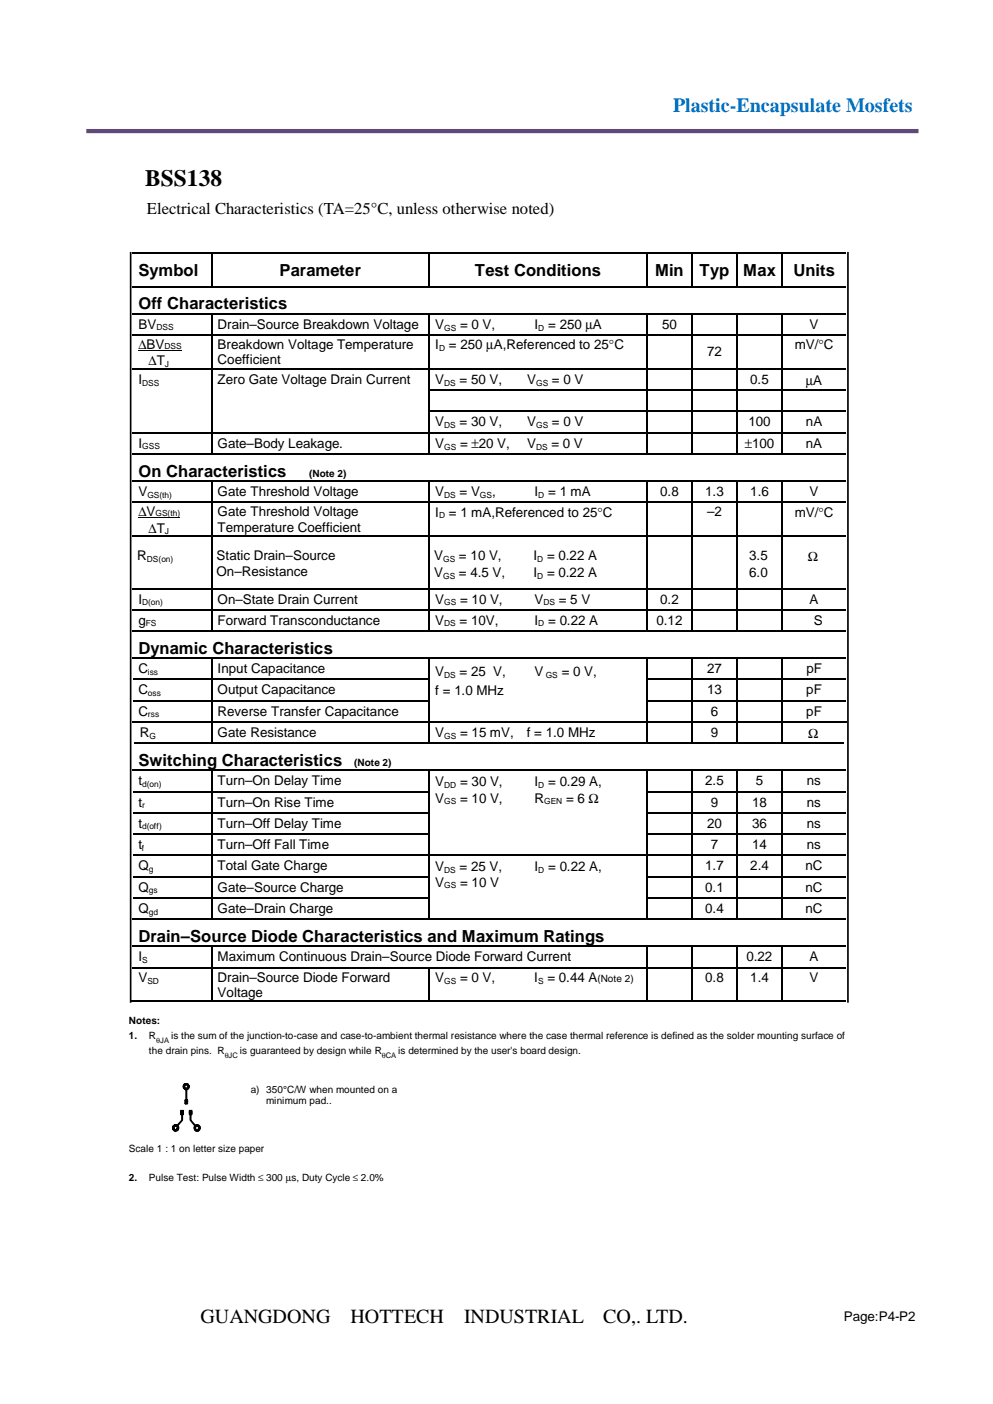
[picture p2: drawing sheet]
<svg xmlns="http://www.w3.org/2000/svg" width="210mm" height="297mm" viewBox="0 0 210 297" stroke-linecap="round" stroke-linejoin="round" font-family="sans-serif">
<path d="M18.2 27.7h176.1" fill="none" stroke="#5f497a" stroke-width=".89" stroke-linecap="butt"/>
<g fill="none" stroke="#000" stroke-width=".25">
<path d="M28 53.5h16.6M44.8 53.6v6.9M44.9 53.5h45.7M90.8 53.6v6.9M90.9 53.5h45.8M136.8 53.6v6.9M137 53.5h9.2M146.4 53.6v6.9M146.5 53.5h9.2M155.9 53.6v6.9M156 53.5h9.3M165.4 53.6v6.9"/>
<path d="M165.5 53.5h13.3M28 60.6h16.6M28 66.4h16.6M28 70.9h16.6M28 78.1h16.6M44.8 66.5v4.2M44.8 71v6.9M44.8 78.2v4.2M44.9 60.6h45.7M44.9 66.4h45.7M44.9 70.9h45.7M44.9 78.1h45.7"/>
<path d="M90.8 66.5v4.2M90.8 71v6.9M90.8 78.2v4.2M90.9 60.6h45.8M90.9 66.4h45.8M90.9 70.9h45.8M90.9 78.1h45.8M136.8 66.5v4.2M136.8 71v6.9M136.8 78.2v4.2M137 60.6h9.2M137 66.4h9.2"/>
<path d="M137 70.9h9.2M137 78.1h9.2M146.4 66.5v4.2M146.4 71v6.9M146.4 78.2v4.2M146.5 60.6h9.2M146.5 66.4h9.2M146.5 70.9h9.2M146.5 78.1h9.2M155.9 66.5v4.2M155.9 71v6.9M155.9 78.2v4.2"/>
<path d="M156 60.6h9.3M156 66.4h9.3M156 70.9h9.3M156 78.1h9.3M165.4 66.5v4.2M165.4 71v6.9M165.4 78.2v4.2M165.5 60.6h13.3M165.5 66.4h13.3M165.5 70.9h13.3M165.5 78.1h13.3M28 91.5h16.6"/>
<path d="M28 96.1h16.6M44.8 82.7v4.2M44.8 87.2v4.2M44.8 91.6v4.3M44.9 91.5h45.7M44.9 96.1h45.7M90.8 82.7v4.2M90.8 87.2v4.2M90.8 91.6v4.3M90.9 82.5h45.8M90.9 87h45.8M90.9 91.5h45.8"/>
<path d="M90.9 96.1h45.8M136.8 82.7v4.2M136.8 87.2v4.2M136.8 91.6v4.3M137 82.5h9.2M137 87h9.2M137 91.5h9.2M137 96.1h9.2M146.4 82.7v4.2M146.4 87.2v4.2M146.4 91.6v4.3M146.5 82.5h9.2"/>
<path d="M146.5 87h9.2M146.5 91.5h9.2M146.5 96.1h9.2M155.9 82.7v4.2M155.9 87.2v4.2M155.9 91.6v4.3M156 82.5h9.3M156 87h9.3M156 91.5h9.3M156 96.1h9.3M165.4 82.7v4.2M165.4 87.2v4.2"/>
<path d="M165.4 91.6v4.3M165.5 82.5h13.3M165.5 87h13.3M165.5 91.5h13.3M165.5 96.1h13.3M28 101.8h16.6M28 106.3h16.6M28 113.4h16.6M44.8 101.9v4.2M44.8 106.4v6.9M44.8 113.6v10.8M44.9 101.8h45.7"/>
<path d="M44.9 106.3h45.7M44.9 113.4h45.7M90.8 101.9v4.2M90.8 106.4v6.9M90.8 113.6v10.8M90.9 101.8h45.8M90.9 106.3h45.8M90.9 113.4h45.8M136.8 101.9v4.2M136.8 106.4v6.9M136.8 113.6v10.8M137 101.8h9.2"/>
<path d="M137 106.3h9.2M137 113.4h9.2M146.4 101.9v4.2M146.4 106.4v6.9M146.4 113.6v10.8M146.5 101.8h9.2M146.5 106.3h9.2M146.5 113.4h9.2M155.9 101.9v4.2M155.9 106.4v6.9M155.9 113.6v10.8M156 101.8h9.3"/>
<path d="M156 106.3h9.3M156 113.4h9.3M165.4 101.9v4.2M165.4 106.4v6.9M165.4 113.6v10.8M165.5 101.8h13.3M165.5 106.3h13.3M165.5 113.4h13.3M28 124.5h16.6M28 129h16.6M28 133.5h16.6M28.4 139.2h16.2"/>
<path d="M44.8 124.6v4.3M44.8 129.1v4.3M44.8 139.4v4.2M44.9 124.5h45.7M44.9 129h45.7M44.9 133.5h45.7M44.9 139.2h45.7M90.8 124.6v4.3M90.8 129.1v4.3M90.8 139.4v4.2M90.9 124.5h45.8M90.9 129h45.8"/>
<path d="M90.9 133.5h45.8M90.9 139.2h45.8M136.8 124.6v4.3M136.8 129.1v4.3M136.8 139.4v4.2M137 124.5h9.2M137 129h9.2M137 133.5h9.2M137 139.2h9.2M146.4 124.6v4.3M146.4 129.1v4.3M146.4 139.4v4.2"/>
<path d="M146.5 124.5h9.2M146.5 129h9.2M146.5 133.5h9.2M146.5 139.2h9.2M155.9 124.6v4.3M155.9 129.1v4.3M155.9 139.4v4.2M156 124.5h9.3M156 129h9.3M156 133.5h9.3M156 139.2h9.3M165.4 124.6v4.3"/>
<path d="M165.4 129.1v4.3M165.4 139.4v4.2M165.5 124.5h13.3M165.5 129h13.3M165.5 133.5h13.3M165.5 139.2h13.3M28.1 143.7h16.5M28.1 148.2h16.5M28.3 157.2h16.3M28.6 152.7h16M44.8 143.8v4.3M44.8 148.3v4.3"/>
<path d="M44.8 152.9v4.2M44.9 143.7h45.7M44.9 148.2h45.7M44.9 152.7h45.7M44.9 157.2h45.7M90.8 143.8v4.3M90.8 148.3v4.3M90.8 152.9v4.2M90.9 152.7h45.8M90.9 157.2h45.8M136.8 143.8v4.3M136.8 148.3v4.3"/>
<path d="M136.8 152.9v4.2M137 143.7h9.2M137 148.2h9.2M137 152.7h9.2M137 157.2h9.2M146.4 143.8v4.3M146.4 148.3v4.3M146.4 152.9v4.2M146.5 143.7h9.2M146.5 148.2h9.2M146.5 152.7h9.2M146.5 157.2h9.2"/>
<path d="M155.9 143.8v4.3M155.9 148.3v4.3M155.9 152.9v4.2M156 143.7h9.3M156 148.2h9.3M156 152.7h9.3M156 157.2h9.3M165.4 143.8v4.3M165.4 148.3v4.3M165.4 152.9v4.2M165.5 143.7h13.3M165.5 148.2h13.3"/>
<path d="M165.5 152.7h12.9M165.5 157.2h12.9M28.1 167.5h16.5M28.1 171.9h16.5M28.1 176.4h16.5M28.4 162.9h16.2M44.8 163.1v4.2M44.8 167.6v4.2M44.8 172.1v4.2M44.8 176.6v4.2M44.9 162.9h45.7M44.9 167.5h45.7"/>
<path d="M44.9 171.9h45.7M44.9 176.4h45.7M90.8 163.1v4.2M90.8 167.6v4.2M90.8 172.1v4.2M90.8 176.6v4.2M90.9 162.9h45.8M136.8 163.1v4.2M136.8 167.6v4.2M136.8 172.1v4.2M136.8 176.6v4.2M137 162.9h9.2"/>
<path d="M137 167.5h9.2M137 171.9h9.2M137 176.4h9.2M146.4 163.1v4.2M146.4 167.6v4.2M146.4 172.1v4.2M146.4 176.6v4.2M146.5 162.9h9.2M146.5 167.5h9.2M146.5 171.9h9.2M146.5 176.4h9.2M155.9 163.1v4.2"/>
<path d="M155.9 167.6v4.2M155.9 172.1v4.2M155.9 176.6v4.2M156 162.9h9.3M156 167.5h9.3M156 171.9h9.3M156 176.4h9.3M165.4 163.1v4.2M165.4 167.6v4.2M165.4 172.1v4.2M165.4 176.6v4.2M165.5 162.9h13.3"/>
<path d="M165.5 167.5h13.3M165.5 171.9h13.3M165.5 176.4h13.3M28.1 180.9h16.5M28.1 185.5h16.5M28.1 189.9h16.5M28.4 194.4h16.2M44.8 181.1v4.2M44.8 185.6v4.2M44.8 190.1v4.2M44.9 180.9h45.7M44.9 185.5h45.7"/>
<path d="M44.9 189.9h45.7M44.9 194.4h45.7M90.8 181.1v4.2M90.8 185.6v4.2M90.8 190.1v4.2M90.9 180.9h45.8M90.9 194.4h45.8M136.8 181.1v4.2M136.8 185.6v4.2M136.8 190.1v4.2M137 180.9h9.2M137 185.5h9.2"/>
<path d="M137 189.9h9.2M137 194.4h9.2M146.4 181.1v4.2M146.4 185.6v4.2M146.4 190.1v4.2M146.5 180.9h9.2M146.5 185.5h9.2M146.5 189.9h9.2M146.5 194.4h9.2M155.9 181.1v4.2M155.9 185.6v4.2M155.9 190.1v4.2"/>
<path d="M156 180.9h9.3M156 185.5h9.3M156 189.9h9.3M156 194.4h9.3M165.4 181.1v4.2M165.4 185.6v4.2M165.4 190.1v4.2M165.5 180.9h13.3M165.5 185.5h13.3M165.5 189.9h13.3M165.5 194.4h13.3M27.7 211.8h16.9"/>
<path d="M28 200.2h16.6M28 204.7h16.6M44.8 200.3v4.2M44.8 204.8v6.9M44.9 200.2h91.8M44.9 204.7h45.7M44.9 211.8h45.7M90.8 204.8v6.9M90.9 204.7h45.8M90.9 211.8h45.8M136.8 200.3v4.2M136.8 204.8v6.9"/>
<path d="M137 200.2h9.2M137 204.7h9.2M137 211.8h9.2M146.4 200.3v4.2M146.4 204.8v6.9M146.5 200.2h9.2M146.5 204.7h9.2M146.5 211.8h9.2M155.9 200.3v4.2M155.9 204.8v6.9M156 200.2h9.3M156 204.7h9.3"/>
<path d="M156 211.8h9.3M165.4 200.3v4.2M165.4 204.8v6.9M165.5 200.2h13.3M165.5 204.7h13.3M165.5 211.8h13.4"/>
</g>
<g fill="#000">
<path d="M44.6 53.4h.3v.2h-.3zM90.6 53.4h.3v.2h-.3zM136.7 53.4h.3v.2h-.3zM146.2 53.4h.3v.2h-.3zM155.7 53.4h.3v.2h-.3zM165.3 53.4h.2v.2h-.2zM44.6 60.5h.3v.2h-.3zM44.6 66.3h.3v.2h-.3zM44.6 70.7h.3v.3h-.3zM44.6 77.9h.3v.3h-.3zM90.6 60.5h.3v.2h-.3zM90.6 66.3h.3v.2h-.3z"/>
<path d="M90.6 70.7h.3v.3h-.3zM90.6 77.9h.3v.3h-.3zM136.7 60.5h.3v.2h-.3zM136.7 66.3h.3v.2h-.3zM136.7 70.7h.3v.3h-.3zM136.7 77.9h.3v.3h-.3zM146.2 60.5h.3v.2h-.3zM146.2 66.3h.3v.2h-.3zM146.2 70.7h.3v.3h-.3zM146.2 77.9h.3v.3h-.3zM155.7 60.5h.3v.2h-.3zM155.7 66.3h.3v.2h-.3z"/>
<path d="M155.7 70.7h.3v.3h-.3zM155.7 77.9h.3v.3h-.3zM165.3 60.5h.2v.2h-.2zM165.3 66.3h.2v.2h-.2zM165.3 70.7h.2v.3h-.2zM165.3 77.9h.2v.3h-.2zM44.6 82.4h.3v.3h-.3zM44.6 86.9h.3v.3h-.3zM44.6 91.4h.3v.2h-.3zM44.6 95.9h.3v.3h-.3zM90.6 82.4h.3v.3h-.3zM90.6 86.9h.3v.3h-.3z"/>
<path d="M90.6 91.4h.3v.2h-.3zM90.6 95.9h.3v.3h-.3zM136.7 82.4h.3v.3h-.3zM136.7 86.9h.3v.3h-.3zM136.7 91.4h.3v.2h-.3zM136.7 95.9h.3v.3h-.3zM146.2 82.4h.3v.3h-.3zM146.2 86.9h.3v.3h-.3zM146.2 91.4h.3v.2h-.3zM146.2 95.9h.3v.3h-.3zM155.7 82.4h.3v.3h-.3zM155.7 86.9h.3v.3h-.3z"/>
<path d="M155.7 91.4h.3v.2h-.3zM155.7 95.9h.3v.3h-.3zM165.3 82.4h.2v.3h-.2zM165.3 86.9h.2v.3h-.2zM165.3 91.4h.2v.2h-.2zM165.3 95.9h.2v.3h-.2zM44.6 101.6h.3v.3h-.3zM44.6 106.1h.3v.3h-.3zM44.6 113.3h.3v.3h-.3zM90.6 101.6h.3v.3h-.3zM90.6 106.1h.3v.3h-.3zM90.6 113.3h.3v.3h-.3z"/>
<path d="M136.7 101.6h.3v.3h-.3zM136.7 106.1h.3v.3h-.3zM136.7 113.3h.3v.3h-.3zM146.2 101.6h.3v.3h-.3zM146.2 106.1h.3v.3h-.3zM146.2 113.3h.3v.3h-.3zM155.7 101.6h.3v.3h-.3zM155.7 106.1h.3v.3h-.3zM155.7 113.3h.3v.3h-.3zM165.3 101.6h.2v.3h-.2zM165.3 106.1h.2v.3h-.2zM165.3 113.3h.2v.3h-.2z"/>
<path d="M28 139.1h.1v.3h-.1zM28.1 139.1h.3v.3h-.3zM44.6 124.4h.3v.2h-.3zM44.6 128.9h.3v.2h-.3zM44.6 133.4h.3v.2h-.3zM44.6 139.1h.3v.3h-.3zM90.6 124.4h.3v.2h-.3zM90.6 128.9h.3v.2h-.3zM90.6 133.4h.3v.2h-.3zM90.6 139.1h.3v.3h-.3zM136.7 124.4h.3v.2h-.3zM136.7 128.9h.3v.2h-.3z"/>
<path d="M136.7 133.4h.3v.2h-.3zM136.7 139.1h.3v.3h-.3zM146.2 124.4h.3v.2h-.3zM146.2 128.9h.3v.2h-.3zM146.2 133.4h.3v.2h-.3zM146.2 139.1h.3v.3h-.3zM155.7 124.4h.3v.2h-.3zM155.7 128.9h.3v.2h-.3zM155.7 133.4h.3v.2h-.3zM155.7 139.1h.3v.3h-.3zM165.3 124.4h.2v.2h-.2zM165.3 128.9h.2v.2h-.2z"/>
<path d="M165.3 133.4h.2v.2h-.2zM165.3 139.1h.2v.3h-.2zM28.1 152.6h.2v.3h-.2zM28.3 152.6h.3v.3h-.3zM44.6 143.6h.3v.2h-.3zM44.6 148.1h.3v.2h-.3zM44.6 152.6h.3v.3h-.3zM44.6 157.1h.3v.2h-.3zM90.6 143.6h.3v.2h-.3zM90.6 148.1h.3v.2h-.3zM90.6 152.6h.3v.3h-.3zM90.6 157.1h.3v.2h-.3z"/>
<path d="M136.7 143.6h.3v.2h-.3zM136.7 148.1h.3v.2h-.3zM136.7 152.6h.3v.3h-.3zM136.7 157.1h.3v.2h-.3zM146.2 143.6h.3v.2h-.3zM146.2 148.1h.3v.2h-.3zM146.2 152.6h.3v.3h-.3zM146.2 157.1h.3v.2h-.3zM155.7 143.6h.3v.2h-.3zM155.7 148.1h.3v.2h-.3zM155.7 152.6h.3v.3h-.3zM155.7 157.1h.3v.2h-.3z"/>
<path d="M165.3 143.6h.2v.2h-.2zM165.3 148.1h.2v.2h-.2zM165.3 152.6h.2v.3h-.2zM165.3 157.1h.2v.2h-.2zM178.4 152.6h.3v.3h-.3zM178.7 152.6h.2v.3h-.2zM28 162.8h.1v.3h-.1zM28.1 162.8h.3v.3h-.3zM44.6 162.8h.3v.3h-.3zM44.6 167.3h.3v.3h-.3zM44.6 171.8h.3v.3h-.3zM44.6 176.3h.3v.3h-.3z"/>
<path d="M90.6 162.8h.3v.3h-.3zM90.6 167.3h.3v.3h-.3zM90.6 171.8h.3v.3h-.3zM90.6 176.3h.3v.3h-.3zM136.7 162.8h.3v.3h-.3zM136.7 167.3h.3v.3h-.3zM136.7 171.8h.3v.3h-.3zM136.7 176.3h.3v.3h-.3zM146.2 162.8h.3v.3h-.3zM146.2 167.3h.3v.3h-.3zM146.2 171.8h.3v.3h-.3zM146.2 176.3h.3v.3h-.3z"/>
<path d="M155.7 162.8h.3v.3h-.3zM155.7 167.3h.3v.3h-.3zM155.7 171.8h.3v.3h-.3zM155.7 176.3h.3v.3h-.3zM165.3 162.8h.2v.3h-.2zM165.3 167.3h.2v.3h-.2zM165.3 171.8h.2v.3h-.2zM165.3 176.3h.2v.3h-.2zM28 194.3h.1v.3h-.1zM28.1 194.3h.3v.3h-.3zM44.6 180.8h.3v.3h-.3zM44.6 185.3h.3v.3h-.3z"/>
<path d="M44.6 189.8h.3v.3h-.3zM44.6 194.3h.3v.3h-.3zM90.6 180.8h.3v.3h-.3zM90.6 185.3h.3v.3h-.3zM90.6 189.8h.3v.3h-.3zM90.6 194.3h.3v.3h-.3zM136.7 180.8h.3v.3h-.3zM136.7 185.3h.3v.3h-.3zM136.7 189.8h.3v.3h-.3zM136.7 194.3h.3v.3h-.3zM146.2 180.8h.3v.3h-.3zM146.2 185.3h.3v.3h-.3z"/>
<path d="M146.2 189.8h.3v.3h-.3zM146.2 194.3h.3v.3h-.3zM155.7 180.8h.3v.3h-.3zM155.7 185.3h.3v.3h-.3zM155.7 189.8h.3v.3h-.3zM155.7 194.3h.3v.3h-.3zM165.3 180.8h.2v.3h-.2zM165.3 185.3h.2v.3h-.2zM165.3 189.8h.2v.3h-.2zM165.3 194.3h.2v.3h-.2zM44.6 200.1h.3v.2h-.3zM44.6 204.5h.3v.3h-.3z"/>
<path d="M44.6 211.7h.3v.2h-.3zM90.6 204.5h.3v.3h-.3zM90.6 211.7h.3v.2h-.3zM136.7 200.1h.3v.2h-.3zM136.7 204.5h.3v.3h-.3zM136.7 211.7h.3v.2h-.3zM146.2 200.1h.3v.2h-.3zM146.2 204.5h.3v.3h-.3zM146.2 211.7h.3v.2h-.3zM155.7 200.1h.3v.2h-.3zM155.7 204.5h.3v.3h-.3zM155.7 211.7h.3v.2h-.3z"/>
<path d="M165.3 200.1h.2v.2h-.2zM165.3 204.5h.2v.3h-.2zM165.3 211.7h.2v.2h-.2z"/>
</g>
<g fill="none" stroke="#000" stroke-width=".21">
<path d="M29.3 74.1h9.1M29.3 109.4h8.8M36.5 238.9l.1 .1 .2-.3 .1 .2-.2 .2 .1 .1 .3-.3 .3 .4M36.5 238.3l.3 .3M36.5 238.9l.4 .4M36.5 238.3v.6M36.7 238.1l.2 .2-.1 .1-.3-.2v.1M36.7 238.1l-.2 .2M36.8 238l-.2 .2M36.8 238l.3 .2M36.8 238.6l-.3 .3M36.8 238.6l.3 .4 .3-.3"/>
<path d="M36.9 237.9h.4M36.9 237.9l.2 .3M36.9 239.3h.2M36.9 237.9l-.2 .2M36.9 237.9h.5M37.1 237.9l.7 .8v-.2l-.7 .8h.1l-.7-.8zM37.1 238.2l-.3 .4M37.1 238.2l.2 .1M37.3 238.9h.1M37.3 237.9l-.8 .8 .4 .6M37.3 238.9l-.4 .4M37.3 238.9l.2 .3-.1 .1"/>
<path d="M37.3 237.9l.5 .5-.4 .3M37.3 238.3l.1 .4M37.4 238.8l.2 .3M37.4 238.4l.2-.2h.1l-.2 .3 .3 .3-.4 .5M37.4 237.9l.2 .1-.3 .3M37.4 237.9l-.3 .3M37.4 237.9a.69 .69 0 0 1 .2 1.2M37.4 238.7l.3 .3-.1 .1M37.6 239.1l-.5 .2M38.2 235l.6 .6M38.2 235.1l.6 .7M38.2 235.4l.4 .4v1.2l-1 1.1-.1-.1 .9-1v-1.2l-.2-.2"/>
<path d="M38.3 234.9l.5 .5M38.4 234.9l-.2 .2M38.5 234.9l.3 .2M38.6 234.9l-.4 .4M38.7 229.9l.7 .6M38.7 234.9l.1 .1M38.7 229.9l.2 .4M38.7 229.6l.4 .3M38.7 229.6v.3M38.8 234.9v.9M38.8 235.7l-.1 .1M38.8 234.9h-.6v.9h.6"/>
<path d="M38.8 235.4l-.3 .4M38.8 235.1l-.6 .6M38.8 235.3l-.5 .5M38.8 234.9l-.6 .6M38.8 229.5l.3 .3M38.9 229.3h.1l.2 .2M38.9 229.3l.2 .3-.4 .4 .5 .5 .9-.8-.3-.4M38.9 229.3l-.2 .3M38.9 230.3l.2 .2M39 229.9l-.2 .3 .1 .1M39 229.9l.2 .3M39.1 229.2h.2l.8 .7"/>
<path d="M39.1 232.6h.6v.9h-.6zM39.1 229.2l.3 .3M39.1 229.2l-.4 .4M39.1 230.1l-.2 .2M39.1 233.3l.2 .2M39.1 232.8l.1-.2 .5 .5M39.1 232.7l.6 .6M39.1 233.1l.4 .4 .2-.2M39.1 233.5h.1M39.1 232.9l.6 .6M39.1 229.2l-.2 .1M39.1 230.5h.5"/>
<path d="M39.2 230.2l-.2 .2 .1 .1M39.2 230.2l.4 .3M39.2 229.5h.4l.1 .2M39.2 229.5l-.2 .4M39.2 230.2h.2M39.3 230.5v2.1M39.4 229.2l-.7 .7M39.4 230.2l-.3 .3M39.4 230.5h.1M39.4 229.5h.1M39.4 232.6h.1M39.4 232.6l.3 .3"/>
<path d="M39.4 232.6l-.3 .3M39.5 230.5v2.1M39.5 229.2h.1M39.6 229.2l-.4 .3M39.7 233.1l-.4 .4M39.7 232.7l-.1-.1-.5 .6M39.7 232.7l-.6 .6M39.7 232.9l-.6 .6M39.7 229.7v.2M39.7 229.9l.3 .2M39.7 229.9l-.3 .3M39.8 229.3l-.3-.1 .6 .7"/>
<path d="M39.8 229.3l-.2 .3 .1 .1M39.8 229.3l-.1-.1-.3 .3M39.9 230.2l-.2-.2-.1 .1 .2 .3M39.9 229.4l-.2 .3M40 229.6l-.3 .3M40 230.1l-.3 .3-.3-.2M40 230.1l-.4 .4M40 229.6l.1 .3M40 235.2h.1M40 235.6h.1M40 234.9h.6v.9h-.6zM40 235.2l.6 .6"/>
<path d="M40 235.4l.4 .4M40 235.6l.1 .2M40.1 229.9l-.7 .6M40.1 234.9l.5 .5M40.1 229.9l-.1 .2M40.1 234.9l-.1 .1 .6 .6-.2 .2M40.2 235.8v1.2l1 1.2 .1-.2M40.3 234.9l.3 .3-.5 .6M40.4 234.9l-.4 .3M40.4 235.8v1.2l.9 1M40.5 234.9l.1 .1-.6 .6M40.6 234.9l-.6 .5"/>
<path d="M40.6 235.4l-.3 .4M41.1 238.9a.66 .66 0 0 0 1.1 .2M41.2 238.1l-.1 .8M41.3 238l.3 .3-.1 .1-.3-.3M41.4 238.7l-.2 .4 .3-.2M41.4 238.4l-.3-.2 .3 .5M41.4 238.5l-.3 .4M41.5 237.9l-.3 .2M41.5 237.9l.3 .4M41.5 237.9a.69 .69 0 0 1 .8 .3 .69 .69 0 0 1-.1 .9M41.6 239h.1M41.6 239l-.3 .2 .2 .1 .3-.3"/>
<path d="M41.6 237.9l-.6 .6 .8 .8M41.6 237.9h.1M41.6 239l.3 .3 .1-.1-.2-.2 .1-.2 .3 .3M41.6 237.9l.7 .8-.5 .6h-.2l.7-.8-.5-.6-.8 .8 .5 .6M41.8 238.3l.2 .1v.4a.38 .38 0 0 1-.6 0v-.4M41.8 238.3l.2-.3 .2 .2-.3 .2 .1 .1 .3-.3-.3 .5 .3 .3-.1 .1M41.8 238.3h-.3l-.1 .1M41.9 237.9l-.3 .3M42 238.5l.3 .3"/>
</g>
<path d="M27.6 53.3v158.8M179.3 53.3v158.8" fill="none" stroke="#000" stroke-width=".35"/>
<text font-size="5" x="30.7" y="39.4">BSS138</text>
<text font-size="4.2" fill="#0070c0" x="142.4" y="23.8">Plastic-Encapsulate Mosfets</text>
<g font-size="4.2">
<text x="42.4" y="279.8">GUANGDONG</text>
<text x="74.1" y="279.8">HOTTECH</text>
<text x="98.2" y="279.8">INDUSTRIAL</text>
<text x="127.6" y="279.8">CO,. LTD.</text>
</g>
<g font-size="3.5">
<text x="31.1" y="45.2">Electrical Characteristics (TA=25°C, unless otherwise noted)</text>
<text x="29.3" y="58.3">Symbol</text>
<text x="59.1" y="58.3">Parameter</text>
<text x="100.4" y="58.3">Test Conditions</text>
<text x="138.5" y="58.3">Min</text>
<text x="148" y="58.3">Typ</text>
<text x="157.2" y="58.3">Max</text>
<text x="167.8" y="58.3">Units</text>
<text x="29.3" y="65.4">Off Characteristics</text>
<text x="29.3" y="100.8">On Characteristics</text>
<text x="29.3" y="138.3">Dynamic Characteristics</text>
<text x="29.3" y="162">Switching Characteristics</text>
<text x="29.3" y="199.2">Drain–Source Diode Characteristics and Maximum Ratings</text>
</g>
<g font-size="2.8">
<text x="29.3" y="69.6">BV</text>
<text x="46" y="69.6">Drain–Source Breakdown Voltage</text>
<text x="92" y="69.7">V</text>
<text x="97.3" y="69.7">= 0 V,</text>
<text x="113" y="69.7">I</text>
<text x="115.9" y="69.7">= 250 µA</text>
<text x="140" y="69.6">50</text>
<text x="171.2" y="69.6">V</text>
<text x="29.3" y="73.8">∆BV</text>
<text x="31.4" y="77.3">∆T</text>
<text x="46" y="73.8">Breakdown Voltage Temperature</text>
<text x="46" y="77">Coefficient</text>
<text x="92" y="73.9">I</text>
<text x="94.9" y="73.9">= 250 µA,Referenced to 25°C</text>
<text x="149.5" y="75.4">72</text>
<text x="168.1" y="73.9">mV/°C</text>
<text x="29.3" y="81.2">I</text>
<text x="46" y="81.2">Zero Gate Voltage Drain Current</text>
<text x="92.1" y="81.2">V</text>
<text x="97.2" y="81.2">= 50 V,</text>
<text x="111.5" y="81.2">V</text>
<text x="116.7" y="81.2">= 0 V</text>
<text x="158.7" y="81.2">0.5</text>
<text x="170.4" y="81.4">µA</text>
<text x="29.3" y="94.7">I</text>
<text x="46" y="94.7">Gate–Body Leakage.</text>
<text x="92" y="94.8">V</text>
<text x="92" y="90.2">V</text>
<text x="97.2" y="90.2">= 30 V,</text>
<text x="97.3" y="94.8">= ±20 V,</text>
<text x="111.5" y="94.8">V</text>
<text x="111.5" y="90.2">V</text>
<text x="116.6" y="94.8">= 0 V</text>
<text x="116.7" y="90.2">= 0 V</text>
<text x="157.5" y="94.8">±100</text>
<text x="158.3" y="90.2">100</text>
<text x="170.4" y="94.7">nA</text>
<text x="170.4" y="90.2">nA</text>
<text x="29.3" y="104.9">V</text>
<text x="46" y="104.9">Gate Threshold Voltage</text>
<text x="92" y="104.9">V</text>
<text x="97.2" y="104.9">= V</text>
<text x="104.1" y="104.9">,</text>
<text x="113" y="104.9">I</text>
<text x="115.9" y="104.9">= 1 mA</text>
<text x="139.6" y="104.9">0.8</text>
<text x="149.1" y="104.9">1.3</text>
<text x="158.7" y="104.9">1.6</text>
<text x="171.2" y="104.9">V</text>
<text x="29.3" y="109.2">∆V</text>
<text x="31.4" y="112.6">∆T</text>
<text x="46" y="109.2">Gate Threshold Voltage</text>
<text x="46" y="112.4">Temperature Coefficient</text>
<text x="92" y="109.3">I</text>
<text x="94.9" y="109.3">= 1 mA,Referenced to 25°C</text>
<text x="149.5" y="109.2">–2</text>
<text x="168.1" y="109.3">mV/°C</text>
<text x="29" y="118.5">R</text>
<text x="45.8" y="118.5">Static Drain–Source</text>
<text x="91.8" y="118.5">V</text>
<text x="97.1" y="118.5">= 10 V,</text>
<text x="112.8" y="118.5">I</text>
<text x="115.7" y="118.5">= 0.22 A</text>
<text x="158.4" y="118.5">3.5</text>
<text x="170.8" y="118.8">Ω</text>
<text x="45.8" y="121.8">On–Resistance</text>
<text x="91.8" y="122.1">V</text>
<text x="97.1" y="122.1">= 4.5 V,</text>
<text x="112.8" y="122.1">I</text>
<text x="115.7" y="122.1">= 0.22 A</text>
<text x="158.4" y="122.1">6.0</text>
<text x="29.3" y="127.7">I</text>
<text x="46" y="127.7">On–State Drain Current</text>
<text x="92" y="127.7">V</text>
<text x="97.3" y="127.7">= 10 V,</text>
<text x="113" y="127.7">V</text>
<text x="118.2" y="127.7">= 5 V</text>
<text x="139.6" y="127.7">0.2</text>
<text x="171.2" y="127.7">A</text>
<text x="29.3" y="132.2">g</text>
<text x="46" y="132.2">Forward Transconductance</text>
<text x="92" y="132.2">V</text>
<text x="97.2" y="132.2">= 10V,</text>
<text x="113" y="132.2">I</text>
<text x="115.9" y="132.2">= 0.22 A</text>
<text x="138.8" y="132.2">0.12</text>
<text x="172.1" y="132.2">S</text>
<text x="29.3" y="142.4">C</text>
<text x="46" y="142.4">Input Capacitance</text>
<text x="92" y="143">V</text>
<text x="97.2" y="143">= 25 V,</text>
<text x="113" y="143">V</text>
<text x="118.8" y="143">= 0 V,</text>
<text x="149.5" y="142.4">27</text>
<text x="170.5" y="142.4">pF</text>
<text x="29.3" y="146.9">C</text>
<text x="46" y="146.9">Output Capacitance</text>
<text x="92" y="146.9">f = 1.0 MHz</text>
<text x="149.5" y="146.9">13</text>
<text x="170.5" y="146.9">pF</text>
<text x="29.3" y="151.4">C</text>
<text x="29.6" y="155.9">R</text>
<text x="46" y="155.9">Gate Resistance</text>
<text x="46" y="151.4">Reverse Transfer Capacitance</text>
<text x="92" y="155.9">V</text>
<text x="97.3" y="155.9">= 15 mV,</text>
<text x="111.4" y="155.9">f = 1.0 MHz</text>
<text x="150.3" y="155.9">9</text>
<text x="150.3" y="151.4">6</text>
<text x="170.5" y="151.4">pF</text>
<text x="170.9" y="156">Ω</text>
<text x="29.3" y="166.1">t</text>
<text x="46" y="166.1">Turn–On Delay Time</text>
<text x="92" y="166.4">V</text>
<text x="97.3" y="166.4">= 30 V,</text>
<text x="113" y="166.4">I</text>
<text x="115.9" y="166.4">= 0.29 A,</text>
<text x="149.1" y="166.1">2.5</text>
<text x="159.8" y="166.1">5</text>
<text x="170.6" y="166.1">ns</text>
<text x="29.3" y="170.6">t</text>
<text x="46" y="170.6">Turn–On Rise Time</text>
<text x="92" y="169.8">V</text>
<text x="97.3" y="169.8">= 10 V,</text>
<text x="113" y="169.8">R</text>
<text x="119.7" y="169.8">= 6 Ω</text>
<text x="150.3" y="170.6">9</text>
<text x="159" y="170.6">18</text>
<text x="170.6" y="170.6">ns</text>
<text x="29.3" y="175.1">t</text>
<text x="29.3" y="179.6">t</text>
<text x="46" y="175.1">Turn–Off Delay Time</text>
<text x="46" y="179.6">Turn–Off Fall Time</text>
<text x="149.5" y="175.1">20</text>
<text x="150.3" y="179.6">7</text>
<text x="159" y="175.1">36</text>
<text x="159.1" y="179.6">14</text>
<text x="170.6" y="175.1">ns</text>
<text x="170.6" y="179.6">ns</text>
<text x="29.3" y="184.1">Q</text>
<text x="46" y="184.1">Total Gate Charge</text>
<text x="92" y="184.4">V</text>
<text x="97.2" y="184.4">= 25 V,</text>
<text x="113" y="184.4">I</text>
<text x="115.9" y="184.4">= 0.22 A,</text>
<text x="149.1" y="184.1">1.7</text>
<text x="158.7" y="184.1">2.4</text>
<text x="170.4" y="184.1">nC</text>
<text x="29.3" y="188.6">Q</text>
<text x="46" y="188.6">Gate–Source Charge</text>
<text x="92" y="187.6">V</text>
<text x="97.3" y="187.6">= 10 V</text>
<text x="149.1" y="188.6">0.1</text>
<text x="170.3" y="188.6">nC</text>
<text x="29.3" y="193.1">Q</text>
<text x="46" y="193.1">Gate–Drain Charge</text>
<text x="149.1" y="193.1">0.4</text>
<text x="170.4" y="193.1">nC</text>
<text x="29.3" y="203.4">I</text>
<text x="46" y="203.4">Maximum Continuous Drain–Source Diode Forward Current</text>
<text x="157.8" y="203.4">0.22</text>
<text x="171.2" y="203.4">A</text>
<text x="29.3" y="207.7">V</text>
<text x="46" y="207.7">Drain–Source Diode Forward</text>
<text x="92" y="207.7">V</text>
<text x="97.3" y="207.7">= 0 V,</text>
<text x="113" y="207.7">I</text>
<text x="115.8" y="207.7">= 0.44 A</text>
<text x="149.1" y="207.7">0.8</text>
<text x="158.7" y="207.7">1.4</text>
<text x="171.2" y="207.7">V</text>
<text x="46" y="211">Voltage</text>
<text x="178.4" y="279.5">Page:P4-P2</text>
</g>
<g font-size="2.1">
<text x="65.4" y="100.8">(Note 2)</text>
<text x="74.9" y="162">(Note 2)</text>
<text x="126.3" y="207.7">(Note 2)</text>
<text x="27.3" y="216.6">Notes:</text>
<text x="27.3" y="219.8">1.</text>
<text x="31.5" y="219.8">R</text>
<text x="36.2" y="219.8">is the sum of the junction-to-case and case-to-ambient thermal resistance where the case thermal reference is defined as the solder mounting surface of</text>
<text x="31.5" y="223">the drain pins. R</text>
<text x="50.7" y="223">is guaranteed by design while R</text>
<text x="84.2" y="223">is determined by the user's board design.</text>
<text x="53" y="231.2">a) 350°C/W when mounted on a</text>
<text x="56.3" y="233.6">minimum pad..</text>
<text x="27.3" y="243.6">Scale 1 : 1 on letter size paper</text>
<text x="27.3" y="249.9">2.</text>
<text x="31.5" y="249.9">Pulse Test: Pulse Width ≤ 300 µs, Duty Cycle ≤ 2.0%</text>
</g>
<g font-size="1.8">
<text x="33.1" y="69.9">DSS</text>
<text x="93.9" y="70">GS</text>
<text x="113.8" y="70">D</text>
<text x="34.8" y="73.8">DSS</text>
<text x="34.9" y="77.6">J</text>
<text x="92.8" y="74.3">D</text>
<text x="30.1" y="81.6">DSS</text>
<text x="93.9" y="81.6">DS</text>
<text x="113.4" y="81.6">GS</text>
<text x="30.1" y="95">GSS</text>
<text x="93.9" y="90.5">DS</text>
<text x="93.9" y="95.2">GS</text>
<text x="113.4" y="90.5">GS</text>
<text x="113.4" y="95.2">DS</text>
<text x="31.2" y="105.3">GS(th)</text>
<text x="93.9" y="105.3">DS</text>
<text x="101.5" y="105.3">GS</text>
<text x="113.8" y="105.3">D</text>
<text x="32.9" y="109.2">GS(th)</text>
<text x="34.9" y="113">J</text>
<text x="92.8" y="109.6">D</text>
<text x="31.1" y="118.8">DS(on)</text>
<text x="93.7" y="118.9">GS</text>
<text x="113.6" y="118.9">D</text>
<text x="93.7" y="122.5">GS</text>
<text x="113.6" y="122.5">D</text>
<text x="30.1" y="128">D(on)</text>
<text x="93.9" y="128">GS</text>
<text x="114.9" y="128">DS</text>
<text x="30.8" y="132.5">FS</text>
<text x="93.9" y="132.5">DS</text>
<text x="113.8" y="132.5">D</text>
<text x="31.3" y="142.7">iss</text>
<text x="93.9" y="143.3">DS</text>
<text x="115.4" y="143.3">GS</text>
<text x="31.3" y="147.2">oss</text>
<text x="31.3" y="151.7">rss</text>
<text x="31.6" y="156.2">G</text>
<text x="93.9" y="156.2">GS</text>
<text x="30.1" y="166.4">d(on)</text>
<text x="93.9" y="166.7">DD</text>
<text x="113.8" y="166.7">D</text>
<text x="30.1" y="171">r</text>
<text x="93.9" y="170.2">GS</text>
<text x="115.1" y="170.2">GEN</text>
<text x="30" y="180">f</text>
<text x="30.1" y="175.5">d(off)</text>
<text x="31.5" y="184.4">g</text>
<text x="93.9" y="184.7">DS</text>
<text x="113.8" y="184.7">D</text>
<text x="31.5" y="189">gs</text>
<text x="93.9" y="188">GS</text>
<text x="31.5" y="193.5">gd</text>
<text x="30.1" y="203.7">S</text>
<text x="31.2" y="208.1">SD</text>
<text x="93.9" y="208.1">GS</text>
<text x="113.8" y="208.1">S</text>
</g>
<g font-size="1.6">
<text x="33" y="220.7">θJA</text>
<text x="47.6" y="223.9">θJC</text>
<text x="80.7" y="223.9">θCA</text>
</g>
</svg>
